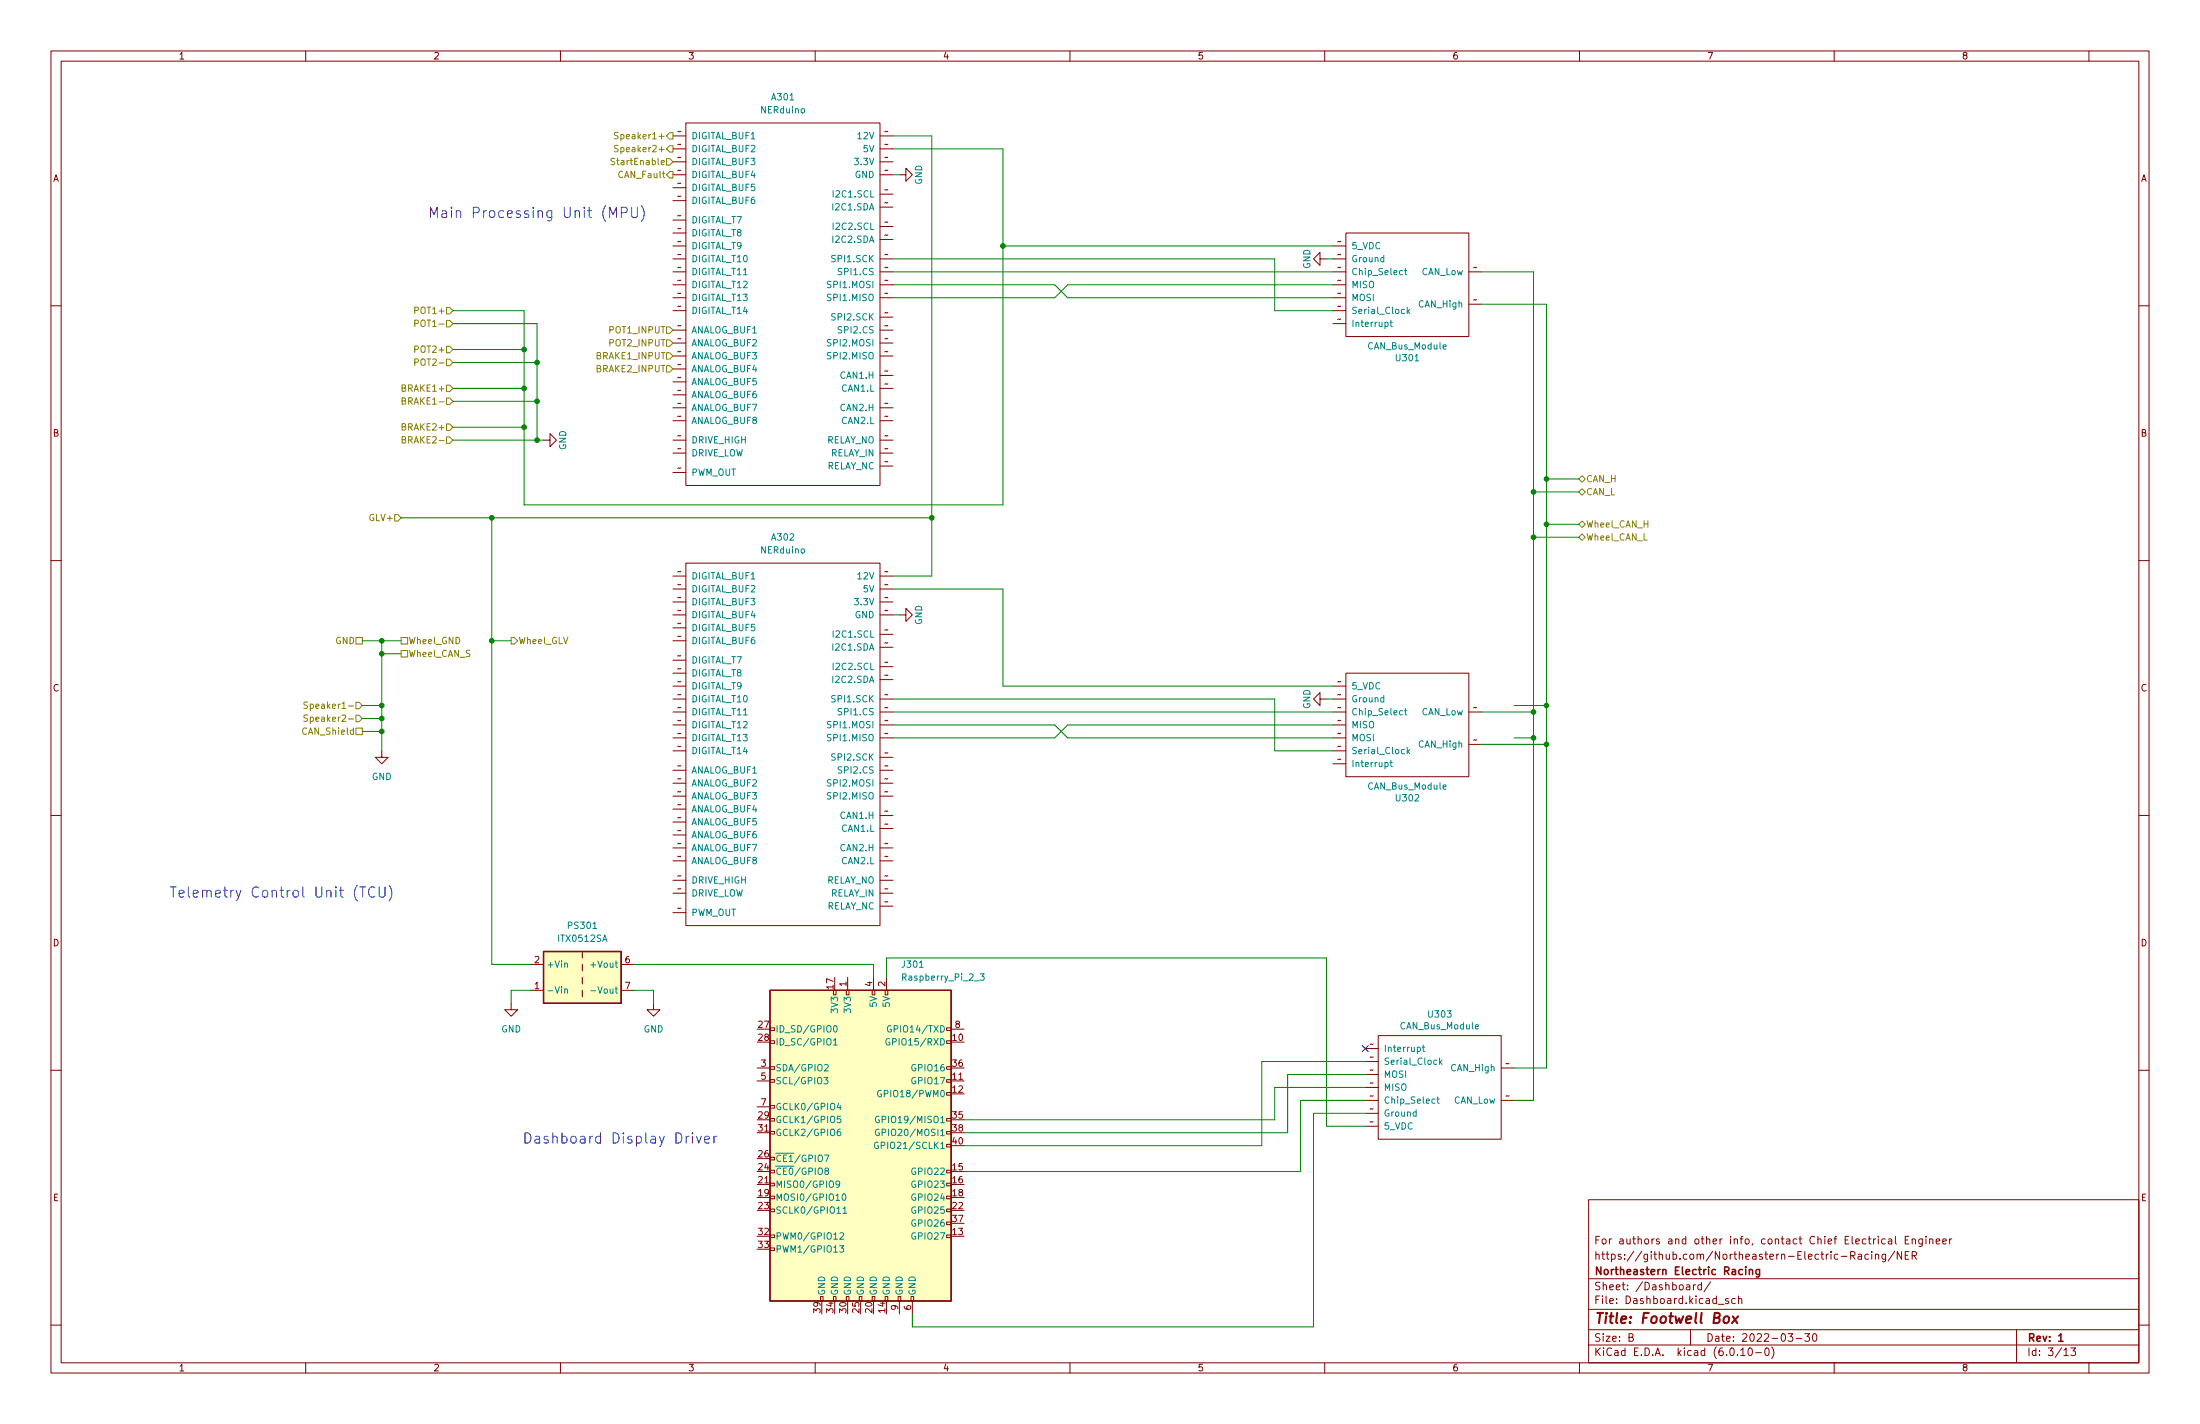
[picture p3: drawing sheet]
<svg xmlns="http://www.w3.org/2000/svg" width="432mm" height="279mm" viewBox="0 0 432 279" stroke-linecap="round" stroke-linejoin="round" font-family="sans-serif">
<g fill="none" stroke="#840000" stroke-width=".2">
<path d="M10 10h411.8v259.4h-411.8zM12 12h407.8v255.4h-407.8zM60 10v2M110 10v2M160 10v2M210 10v2M260 10v2M310 10v2M360 10v2M410 10v2M132.1 26.7h2.5M132.1 31.8h2.5"/>
<path d="M132.1 29.2h2.5M132.1 34.3h2.5M132.1 36.8h2.5M132.1 39.4h2.5M134.6 24.1h38.1v71.2h-38.1zM172.7 26.7h2.6M172.7 31.8h2.6M172.7 29.2h2.6M172.7 34.3h2.6M172.7 38.1h2.6M176.5 34.3h1.3v-1.3l1.3 1.3-1.3 1.3v-1.3M10 60h2"/>
<path d="M132.1 50.8h2.5M132.1 53.3h2.5M132.1 55.9h2.5M132.1 58.4h2.5M132.1 43.2h2.5M132.1 45.7h2.5M132.1 48.3h2.5M172.7 50.8h2.6M172.7 53.3h2.6M172.7 55.9h2.6M172.7 58.4h2.6M172.7 40.6h2.6"/>
<path d="M172.7 44.5h2.6M172.7 47h2.6M259.1 50.8v-1.3l-1.3 1.3 1.3 1.3v-1.3h1.2M261.6 50.8h2.6M261.6 53.3h2.6M261.6 55.9h2.6M261.6 58.4h2.6M261.6 48.3h2.6M264.2 45.7h24.1v20.3h-24.1zM288.3 53.3h2.5M288.3 59.7h2.5M419.8 60h2"/>
<path d="M132.1 64.8h2.5M132.1 67.3h2.5M132.1 69.9h2.5M132.1 72.4h2.5M132.1 74.9h2.5M132.1 77.5h2.5M132.1 61h2.5M172.7 64.8h2.6M172.7 67.3h2.6M172.7 69.9h2.6M172.7 73.7h2.6M172.7 76.2h2.6"/>
<path d="M172.7 62.2h2.6M261.6 61h2.6M261.6 63.5h2.6M106.7 86.4h1.2v-1.3l1.3 1.3-1.3 1.2v-1.2M132.1 80h2.5M132.1 82.6h2.5M132.1 86.4h2.5M132.1 88.9h2.5M132.1 92.7h2.5M172.7 80h2.6M172.7 82.6h2.6M172.7 86.4h2.6"/>
<path d="M172.7 88.9h2.6M172.7 91.4h2.6M10 110h2M132.1 113h2.5M132.1 118.1h2.5M132.1 115.6h2.5M134.6 110.5h38.1v71.1h-38.1zM172.7 113h2.6M172.7 118.1h2.6M172.7 115.6h2.6M419.8 110h2M132.1 134.6h2.5"/>
<path d="M132.1 139.7h2.5M132.1 137.2h2.5M132.1 120.7h2.5M132.1 123.2h2.5M132.1 125.7h2.5M132.1 129.5h2.5M132.1 132.1h2.5M172.7 139.7h2.6M172.7 137.2h2.6M172.7 120.7h2.6M172.7 124.5h2.6M172.7 127h2.6"/>
<path d="M172.7 130.8h2.6M172.7 133.4h2.6M176.5 120.7h1.3v-1.3l1.3 1.3-1.3 1.2v-1.2M259.1 137.2v-1.3l-1.3 1.3 1.3 1.2v-1.2h1.2M261.6 134.6h2.6M261.6 139.7h2.6M261.6 137.2h2.6M264.2 132.1h24.1v20.3h-24.1zM288.3 139.7h2.5M10 160h2M74.9 147.3v1.3h1.3l-1.3 1.3-1.2-1.3h1.2M132.1 142.2h2.5"/>
<path d="M132.1 144.8h2.5M132.1 147.3h2.5M132.1 151.1h2.5M132.1 153.7h2.5M132.1 156.2h2.5M132.1 158.8h2.5M172.7 142.2h2.6M172.7 144.8h2.6M172.7 151.1h2.6M172.7 153.7h2.6M172.7 156.2h2.6M172.7 148.6h2.6"/>
<path d="M261.6 149.9h2.6M261.6 142.2h2.6M261.6 144.8h2.6M261.6 147.3h2.6M288.3 146.1h2.5M419.8 160h2M132.1 161.3h2.5M132.1 163.8h2.5M132.1 166.4h2.5M132.1 168.9h2.5M132.1 172.7h2.5M132.1 175.3h2.5"/>
<path d="M132.1 179.1h2.5M172.7 160h2.6M172.7 166.4h2.6M172.7 168.9h2.6M172.7 162.6h2.6M172.7 172.7h2.6M172.7 175.3h2.6M172.7 177.8h2.6M100.3 196.9v1.2h-1.2l1.2 1.3 1.3-1.3h-1.3M104.1 194.3h2.6M104.1 189.2h2.6M114.3 186.7v1.3"/>
<path d="M114.3 189.2v1.3M114.3 191.8v1.2M114.3 194.3v1.3M121.9 194.3h2.6M121.9 189.2h2.6M128.3 196.9v1.2h1.2l-1.2 1.3-1.3-1.3h1.3M163.6 194.3h.5v.9h-.5zM166.1 194.3h.5v.9h-.5zM166.4 191.8v2.5M171.2 194.3h.5v.9h-.5zM171.4 191.8v2.5M173.7 194.3h.5v.9h-.5z"/>
<path d="M174 191.8v2.5M10 210h2M148.6 212.1h2.5M148.6 209.6h2.5M148.6 217.2h2.5M151.1 219.5h.9v.5h-.9zM151.1 216.9h.9v.5h-.9zM151.1 211.8h.9v.5h-.9zM151.1 209.3h.9v.5h-.9zM151.1 204.2h.9v.5h-.9zM151.1 201.7h.9v.5h-.9zM185.8 219.5h.9v.5h-.9z"/>
<path d="M185.8 214.4h.9v.5h-.9zM185.8 211.8h.9v.5h-.9zM185.8 209.3h.9v.5h-.9zM185.8 204.2h.9v.5h-.9zM185.8 201.7h.9v.5h-.9zM186.7 212.1h2.5M186.7 201.9h2.5M268 215.9h2.5M268 218.4h2.5M268 205.7h2.5M268 213.4h2.5M268 210.8h2.5"/>
<path d="M268 208.3h2.5M270.5 203.2h24.1v20.3h-24.1zM294.6 209.6h2.6M294.6 215.9h2.6M419.8 210h2M148.6 232.4h2.5M148.6 222.3h2.5M151.1 237.2h.9v.5h-.9zM151.1 234.7h.9v.5h-.9zM151.1 232.2h.9v.5h-.9zM151.1 229.6h.9v.5h-.9zM151.1 227.1h.9v.5h-.9z"/>
<path d="M151.1 222h.9v.5h-.9zM185.8 239.8h.9v.5h-.9zM185.8 237.2h.9v.5h-.9zM185.8 234.7h.9v.5h-.9zM185.8 232.2h.9v.5h-.9zM185.8 229.6h.9v.5h-.9zM185.8 224.5h.9v.5h-.9zM185.8 222h.9v.5h-.9zM268 221h2.5M311.8 235.4h108v32h-108zM10 260h2M151.1 244.9h.9v.5h-.9z"/>
<path d="M151.1 242.3h.9v.5h-.9zM161 254.4h.5v.9h-.5zM163.6 254.4h.5v.9h-.5zM166.1 254.4h.5v.9h-.5zM168.7 254.4h.5v.9h-.5zM171.2 254.4h.5v.9h-.5zM173.7 254.4h.5v.9h-.5zM176.3 254.4h.5v.9h-.5zM176.5 255.3v2.5M178.8 254.4h.5v.9h-.5zM179.1 255.3v2.5M185.8 242.3h.9v.5h-.9z"/>
<path d="M311.8 256.9h108M311.8 250.9h108M331 252.2h.6l.1 .9M331.7 252.4l-.5 .1a.29 .29 0 0 0-.3 .3 .29 .29 0 0 0 .3 .3l.5-.1M332.4 252.1v1M332.8 252.1l-.3 .1-.1 .2M333.9 252.2l-.4-.1-.3 .3 .2 .6h.5M333.9 251.6v1.5M335.7 251.5l-1.3 1.9M337.2 255.9h1.2M339.2 254.9l-.3-.1-.2 .2v.2l.5 .2v.3h-.5M340.6 254.9l-.4-.1-.3 .3 .1 .6h.6"/>
<path d="M341.2 254.9l.2-.1 .4 .1 .1 .9M341.2 254.3v1.5M361.4 246.5h1.1M363.2 246.4l.7-.1 .2-.2-.1-.4-.2-.1h-.6v1.5M363.6 246.4l.5 .7M364.7 246.1h.6l.1 1M365.4 246.4l-.5 .1-.2 .2 .2 .4 .5-.1M366.7 246.1h-.4l-.3 .3 .2 .6h.5M367.4 245.6v.1M367.4 246.1v1M368.1 246.2l.2-.1h.4v1M368.1 246.1v1"/>
<path d="M370 243.1h-.4l-.3 .3 .1 .6h.6M370.1 246.1v1.2l-.3 .3-.4-.1M370.1 246.1h-.4l-.3 .3 .1 .6h.6M370.7 243.1h.5l.1 1M371.3 243.4l-.5 .1-.2 .2 .2 .4 .5-.1M371.9 245.5l-1.3 1.9M372 242.6v1.3l.2 .2M373.2 245.6v1.5l-.8-1.5v1.5M373.9 246.3h.5M373.9 243.3h.5M374.7 245.6h-.8v1.5h.8M374.7 242.6h-.8v1.5h.8"/>
<path d="M375.3 246.4l.7-.1 .2-.2-.1-.4-.2-.1h-.6v1.5M375.3 243.2l.2-.1h.4v1M375.3 243.1v1M375.7 246.4l.5 .7M377.3 243.1v1.2l-.3 .3-.3-.1M377.3 243.1h-.4l-.3 .3 .1 .6h.6M378 242.6v.1M378 243.1v1M378.7 243.2l.2-.1h.4l.1 1M378.7 243.1v1M380 243.6l.7-.2v-.3h-.5l-.2 .2 .1 .7h.6M381.3 243.6l.7-.2-.1-.3h-.4l-.2 .2 .1 .7h.5"/>
<path d="M382.7 243.1v1M383.1 243.1h-.3l-.1 .3M419.8 260h2M60 267.4v2M110 267.4v2M160 267.4v2M210 267.4v2M260 267.4v2M310 267.4v2M311.8 263.9h108M311.8 260.9h108M319.7 262.4l.7-.1 .1-.2-.1-.4h-.7v1.5h.6l.3-.3a.39 .39 0 0 0-.4-.5"/>
<path d="M331.8 260.9v3M341.7 264.9l.4-.4v1.5M341.7 266h.8M343.3 264.5h.1a.8 .8 0 0 1 .6 .7 .8 .8 0 0 1-.6 .8 1 1 0 0 1-.1-1.5zM344.6 265.4h1.1M346.6 264.5h.1a.8 .8 0 0 1 .6 .7 .8 .8 0 0 1-.6 .8 1 1 0 0 1-.1-1.5zM347.7 264.3a1.72 1.72 0 0 1 0 2.2M350.9 261.7h1l-.5 .5 .4 .2v.6l-.2 .2-.7-.2M352.5 262.6h1.2M354.2 261.7h1l-.5 .5 .4 .2v.6l-.2 .2-.7-.2M355.9 261.7h.2a.8 .8 0 0 1 .5 .7 .8 .8 0 0 1-.5 .8 .99 .99 0 0 1-.2-1.5zM360 267.4v2"/>
<path d="M395.8 260.9v6.5M405.1 264.9l.4-.4v1.5M405.1 266h.8M406.4 264.5h1l-.5 .5 .4 .2v.6l-.2 .2-.7-.2M410 267.4v2"/>
</g>
<path d="M342.6 248.6v.1M342.6 249.1v1M343.4 249.2l.2-.1 .3 .1 .1 .9M343.4 249.1v1M345.4 249.1v1.2l-.3 .3-.4-.1M345.4 249.2l-.5-.1-.3 .3 .2 .6h.6M404.1 262.1l.4-.4v1.5M404.1 263.2h.8" fill="none" stroke="#840000" stroke-width=".3"/>
<path d="M338.5 258.5a.52 .52 0 0 1 .5-.2 .52 .52 0 0 1 .4 .4l-.1 .5a.55 .55 0 0 1-.5 .4 .55 .55 0 0 1-.5-.4zM340.1 258.3l.9 1.3M341.1 258.3l-1.2 1.3" fill="none" stroke="#840000" stroke-width=".4"/>
<g fill="#ffffc2" stroke="#ffffc2" stroke-width=".2">
<path d="M151.1 194.3h35.6v61h-35.6z"/>
<path d="M106.7 186.7h15.2v10.2h-15.2z"/>
</g>
<path d="M106.7 186.7h15.2v10.2h-15.2zM151.1 194.3h35.6v61h-35.6z" fill="none" stroke="#840000" stroke-width=".25"/>
<g fill="none" stroke="#008484" stroke-width=".2">
<path d="M271.6 50.6l-.4-.1-.2 .3 .1 .5h.5M271.6 50.1v1.3M275.7 53.1h.4M275.8 52.6v1.1l.3 .2M271.8 63.3l.4-.1 .2 .3-.1 .5h-.5M272.8 63.2h.5M273 62.8v1.1l.3 .2M276.2 60.3v1.2M276.3 61.1l.4 .4M276.7 60.7l-.5 .5M283.2 68.1l.6-.2v-.2l-.4-.1-.2 .2 .1 .6h.5M271.6 136.9h-.4l-.2 .2 .1 .6h.5"/>
<path d="M271.6 136.5v1.2M275.7 139.4h.4M275.8 139v1.1l.3 .2M271.8 149.6h.4l.2 .2-.1 .6h-.5M272.8 149.6h.5M273 149.2v1.1l.3 .1M276.2 146.6v1.3M276.3 147.4l.4 .5M276.7 147l-.5 .5M283.2 154.4l.6-.1v-.2l-.4-.1-.2 .2 .1 .6h.5M110.8 194.2l.5-.1 .1 .8M110.8 189.1l.5-.1 .1 .8"/>
<path d="M116 194.4h.9M192.4 191.1h.8l-.5 .5 .4 .1v.5l-.2 .1-.5-.1M161.7 211.4h.8l-.4 .5 .3 .1v.5l-.1 .2-.6-.2M161.8 209l.5-.1 .3 .3-.8 .9h.8M163.6 204.1l.4-.3v1.2M163.6 205h.7M163.7 201.4l.2-.2a.68 .68 0 0 1 .4 .7 .68 .68 0 0 1-.4 .6l-.3-.5zM164.6 216.4l-.3 .9h.8M164.9 216.9v.8M165 219h-.6l-.1 .6 .2-.1 .4 .1 .1 .1v.5l-.2 .1-.5-.1M172.5 219.1a.59 .59 0 0 0-.7 .5 .59 .59 0 0 0 .7 .6l.1-.5h-.2M173 214a.59 .59 0 0 0-.8 .6 .59 .59 0 0 0 .8 .5v-.4h-.2"/>
<path d="M174.6 203.8a.59 .59 0 0 0-.7 .6 .59 .59 0 0 0 .7 .6l.1-.5h-.3M174.9 201.3a.59 .59 0 0 0-.7 .6 .59 .59 0 0 0 .7 .5l.1-.4h-.3M278 218.2h-.4l-.3 .2 .2 .6h.5M278 217.7v1.3M278.2 205.5h.4l.2 .2-.1 .6h-.5M279.2 205.5h.4M279.3 205v1.1l.3 .2M282 215.6h.5M282.2 215.2v1.1l.3 .2M282.5 207.6v1.3M282.7 208.4l.3 .5M283 208l-.5 .5"/>
<path d="M289.6 201.5l.6-.1-.1-.3-.3-.1-.2 .2 .1 .6h.4M164.3 238.1h.7M164.8 232.3l-.2 .2-.4-.1-.1-.1v-.5l.5-.1 .2 .3-.1 .7-.1 .2-.4 .1M164.9 221.6h-.3l-.2 .3-.1 .7 .3 .2 .4-.1v-.4l-.1-.2-.3-.1-.3 .3M165.4 234.4l.2-.1a.68 .68 0 0 1 .4 .6 .68 .68 0 0 1-.4 .6l-.3-.5zM165.5 237.2l.3-.4v1.3M165.5 238.1h.7M172.4 224.2a.59 .59 0 0 0-.8 .5 .59 .59 0 0 0 .8 .6v-.5h-.2M172.5 221.6a.59 .59 0 0 0-.7 .6 .59 .59 0 0 0 .7 .6l.1-.5h-.2M164.8 244.4h.8l-.4 .5 .3 .1v.6l-.2 .1-.5-.1M164.9 242l.4-.1 .3 .3-.8 .9h.8"/>
</g>
<g fill="none" stroke="#848400" stroke-width=".2">
<path d="M120.7 31.1h-.5l-.2 .1v.3l.5 .3 .2 .3-.3 .2h-.5M121.3 28.6l-.5-.1-.1 .1v.4l.5 .2 .1 .3-.2 .3-.5-.1M121.3 26h-.5l-.1 .1v.4l.5 .2 .1 .3-.2 .2h-.5M130.8 31.1h.6l.7 .7-.7 .6h-.6zM131.4 33.7h.7v1.2h-.7l-.6-.6zM131.4 28.6h.7v1.2h-.7l-.6-.6zM131.4 26h.7v1.3h-.7l-.6-.6zM78.9 78.6h.6v-.4l-.6-.2v1.3h.5l.3-.4-.4-.3M81.4 60.9h.6l.1-.5-.7-.1v1.2M81.4 63.5l.6-.1 .1-.5-.7-.1v1.3M81.4 71.1l.6-.1 .1-.5-.7-.1v1.3M81.4 68.5h.6l.1-.5-.7-.1v1.3"/>
<path d="M87.6 60.3h.7l.6 .7-.6 .6h-.7zM87.6 75.6h.7l.6 .6-.6 .6h-.7zM87.6 78.1h.7l.6 .6-.6 .7h-.7zM87.6 62.9h.7l.6 .6-.6 .6h-.7zM87.6 70.5h.7l.6 .6-.6 .7h-.7zM87.6 67.9h.7l.6 .7-.6 .6h-.7zM130.8 69.2h.6l.7 .7-.7 .6h-.6zM130.8 64.1h.6l.7 .7-.7 .6h-.6zM130.8 66.7h.6l.7 .6-.7 .6h-.6zM130.8 71.8h.6l.7 .6-.7 .6h-.6zM78.9 86.3l.6-.1v-.4l-.6-.1v1.2h.5l.3-.4-.4-.2M87.6 83.2h.7l.6 .6-.6 .7h-.7z"/>
<path d="M87.6 85.7h.7l.6 .7-.6 .6h-.7zM309.9 96.5l.6-.6 .6 .6-.6 .7zM309.9 94l.6-.7 .6 .7-.6 .6zM77.5 101h.6l.6 .6-.6 .6h-.6zM309.9 102.9l.6-.7 .6 .7-.6 .6zM309.9 105.4l.6-.6 .6 .6-.6 .6zM60.4 137.8l-.5-.1-.2 .2v.3l.5 .3 .2 .3-.3 .2-.5-.1M69.8 125.1h1.3v1.3h-1.3zM69.8 137.8h.7l.6 .6-.6 .7h-.7zM78.7 127.6h1.3v1.3h-1.3zM78.7 125.1h1.3v1.3h-1.3zM100.3 125.1h.7l.6 .6-.6 .7h-.7z"/>
<path d="M60.4 140.3h-.5l-.2 .1v.4l.5 .2 .2 .3-.3 .2h-.5M69.8 140.3h.7l.6 .7-.6 .6h-.7zM69.8 142.9h1.3v1.2h-1.3z"/>
</g>
<g fill="none" stroke="#0000c2" stroke-width=".2">
<path d="M84.5 42.7v-2l.7 1.4 .6-1.4v2M86.8 41.4h.8l.1 1.3M87.7 41.8l-.7 .1a.39 .39 0 0 0-.3 .4 .39 .39 0 0 0 .3 .4l.7-.1M88.6 40.7v.2M88.6 41.3v1.4M125.9 40.4a2.3 2.3 0 0 1 0 3M33.4 174h1.2M34 174v2M35.2 175.4l.9-.2-.1-.4-.6-.1-.2 .3 .1 .9h.7M37 174v1.7l.3 .3M37.9 175.4l1-.2-.1-.4-.6-.1-.3 .3 .1 .9h.8M76.3 173.7a2.3 2.3 0 0 1 0 3.1"/>
<path d="M103.1 222.3a1.01 1.01 0 0 1 1.1 1 1.01 1.01 0 0 1-1.1 1zM105.1 223h.7l.1 1.3M105.9 223.4l-.6 .1a.39 .39 0 0 0-.3 .4 .39 .39 0 0 0 .3 .4l.6-.1M140.1 222.9v1.4M140.7 222.9l-.4 .1-.2 .3"/>
</g>
<g fill="none" stroke="#008400" stroke-width=".2">
<path d="M175.3 26.7h7.6v86.3h-7.6M175.3 29.2h21.5v69.9h-93.9v-38.1h-14M175.3 34.3h1.2M175.3 55.9h31.7l2.5 2.5h52.1M175.3 53.3h86.3M175.3 50.8h74.9v10.2h11.4M196.8 48.3h64.8M260.3 50.8h1.3M261.6 55.9h-52.1l-2.5 2.5h-31.7M290.8 53.3h10.2v162.6h-3.8M290.8 59.7h12.7v149.9h-6.3M88.9 71.1h16.5"/>
<path d="M88.9 63.5h16.5v22.9M88.9 68.6h14M88.9 78.7h16.5M88.9 76.2h14M88.9 83.8h14M88.9 86.4h17.8M301 96.5h8.9M303.5 94h6.4M78.7 101.6h104.2M96.5 101.6v87.6h7.6M175.3 115.6h21.5v19h64.8M301 105.4h8.9"/>
<path d="M303.5 102.9h6.4M71.1 125.7h7.6M71.1 138.4h3.8M74.9 125.7v21.6M74.9 128.3h3.8M96.5 125.7h3.8M175.3 137.2h74.9v10.1h11.4M175.3 139.7h86.3M175.3 120.7h1.2M260.3 137.2h1.3M290.8 139.7h10.2M297.2 138.4h6.3"/>
<path d="M71.1 143.5h3.8M71.1 141h3.8M175.3 142.2h31.7l2.5 2.6h52.1M261.6 142.2h-52.1l-2.5 2.6h-31.7M290.8 146.1h12.7M297.2 144.8h3.8M104.1 194.3h-3.8v2.6M124.5 194.3h3.8v2.6M124.5 189.2h46.9v2.6M174 191.8v-3.8h86.3v33h7.7M268 218.4h-10.2v42h-78.7v-2.6M268 208.3h-20.4v16.5h-58.4"/>
<path d="M268 213.4h-17.8v6.3h-61M268 210.8h-15.3v11.5h-63.5M268 215.9h-12.7v14h-66.1"/>
</g>
<path d="M267.4 205.1l1.2 1.2M268.6 205.1l-1.2 1.2" fill="none" stroke="#000084" stroke-width=".2"/>
<g fill="#008400" stroke="#008400" stroke-width=".2">
<circle cx="105.4" cy="78.7" r=".46"/>
<circle cx="102.9" cy="76.2" r=".46"/>
<circle cx="182.9" cy="101.6" r=".46"/>
<circle cx="196.8" cy="48.3" r=".46"/>
<circle cx="105.4" cy="71.1" r=".46"/>
<circle cx="102.9" cy="68.6" r=".46"/>
<circle cx="74.9" cy="143.5" r=".46"/>
<circle cx="74.9" cy="138.4" r=".46"/>
<circle cx="74.9" cy="141" r=".46"/>
<circle cx="301" cy="105.4" r=".46"/>
<circle cx="303.5" cy="102.9" r=".46"/>
<circle cx="303.5" cy="94" r=".46"/>
<circle cx="301" cy="144.8" r=".46"/>
<circle cx="301" cy="139.7" r=".46"/>
<circle cx="303.5" cy="138.4" r=".46"/>
<circle cx="301" cy="96.5" r=".46"/>
<circle cx="303.5" cy="146.1" r=".46"/>
<circle cx="96.5" cy="125.7" r=".46"/>
<circle cx="96.5" cy="101.6" r=".46"/>
<circle cx="74.9" cy="125.7" r=".46"/>
<circle cx="74.9" cy="128.3" r=".46"/>
<circle cx="105.4" cy="86.4" r=".46"/>
<circle cx="102.9" cy="83.8" r=".46"/>
</g>
<g font-size="2.8" fill="#0000c2">
<text x="89.7" y="42.8">Main Processing Unit (MPU)</text>
<text x="39" y="176.1">Telemetry Control Unit (TCU)</text>
<text x="106.8" y="224.4">Dashboard Display Driver</text>
</g>
<text font-size="2.8" fill="#840000" x="312.8" y="259.7">Title: Footwell Box</text>
<g font-size="2.1" fill="#840000">
<text x="312.8" y="244.1">For authors and other info, contact Chief Electrical Engineer</text>
<text x="312.8" y="250.2">Northeastern Electric Racing</text>
<text x="312.8" y="247.1">https://github.com/Northeastern-Electric-Racing/NER</text>
<text x="312.8" y="255.9">File: Dashboard.kicad_sch</text>
<text x="312.8" y="253.2">Sheet: /Dashboard/</text>
<text x="312.8" y="263.2">Size: B</text>
<text x="334.8" y="263.2">Date: 2022-03-30</text>
<text x="397.8" y="263.2">Rev: 1</text>
<text x="312.8" y="266">KiCad E.D.A. kicad (6.0.10-0)</text>
<text x="397.8" y="266">Id: 3/13</text>
</g>
<g font-size="1.8" fill="#840000">
<text x="35" y="11.7">1</text>
<text x="85" y="11.7">2</text>
<text x="135" y="11.7">3</text>
<text x="185" y="11.7">4</text>
<text x="235" y="11.7">5</text>
<text x="285" y="11.7">6</text>
<text x="335" y="11.7">7</text>
<text x="385" y="11.7">8</text>
<text x="133.3" y="26.4">~</text>
<text x="133.3" y="29">~</text>
<text x="174" y="26.4">~</text>
<text x="174" y="29">~</text>
<text x="10.3" y="35.6">A</text>
<text x="133.3" y="31.5">~</text>
<text x="133.3" y="34">~</text>
<text x="174" y="31.5">~</text>
<text x="174" y="34">~</text>
<text x="420.1" y="35.6">A</text>
<text x="133.3" y="36.6">~</text>
<text x="133.3" y="39.1">~</text>
<text x="174" y="37.8">~</text>
<text x="174" y="40.4">~</text>
<text x="133.3" y="42.9">~</text>
<text x="133.3" y="45.5">~</text>
<text x="174" y="44.2">~</text>
<text x="174" y="46.7">~</text>
<text x="133.3" y="50.5">~</text>
<text x="133.3" y="53.1">~</text>
<text x="133.3" y="48">~</text>
<text x="174" y="53.1">~</text>
<text x="174" y="50.5">~</text>
<text x="262.9" y="48">~</text>
<text x="262.9" y="53.1">~</text>
<text x="262.9" y="50.5">~</text>
<text x="289.6" y="53.1">~</text>
<text x="133.3" y="55.6">~</text>
<text x="133.3" y="58.2">~</text>
<text x="174" y="58.2">~</text>
<text x="174" y="55.6">~</text>
<text x="262.9" y="55.6">~</text>
<text x="262.9" y="58.2">~</text>
<text x="289.6" y="59.4">~</text>
<text x="133.3" y="64.5">~</text>
<text x="133.3" y="60.7">~</text>
<text x="174" y="64.5">~</text>
<text x="174" y="62">~</text>
<text x="262.9" y="63.2">~</text>
<text x="262.9" y="60.7">~</text>
<text x="133.3" y="67.1">~</text>
<text x="133.3" y="69.6">~</text>
<text x="174" y="69.6">~</text>
<text x="174" y="67.1">~</text>
<text x="133.3" y="72.1">~</text>
<text x="133.3" y="74.7">~</text>
<text x="133.3" y="77.2">~</text>
<text x="174" y="73.4">~</text>
<text x="174" y="75.9">~</text>
<text x="133.3" y="79.8">~</text>
<text x="133.3" y="82.3">~</text>
<text x="174" y="79.8">~</text>
<text x="174" y="82.3">~</text>
<text x="10.3" y="85.7">B</text>
<text x="133.3" y="86.1">~</text>
<text x="133.3" y="88.6">~</text>
<text x="174" y="88.6">~</text>
<text x="174" y="86.1">~</text>
<text x="420.1" y="85.7">B</text>
<text x="133.3" y="92.5">~</text>
<text x="174" y="91.2">~</text>
<text x="133.3" y="112.8">~</text>
<text x="174" y="112.8">~</text>
<text x="133.3" y="115.3">~</text>
<text x="133.3" y="117.9">~</text>
<text x="174" y="117.9">~</text>
<text x="174" y="115.3">~</text>
<text x="133.3" y="120.4">~</text>
<text x="133.3" y="122.9">~</text>
<text x="133.3" y="125.5">~</text>
<text x="174" y="120.4">~</text>
<text x="174" y="124.2">~</text>
<text x="133.3" y="129.3">~</text>
<text x="133.3" y="131.8">~</text>
<text x="174" y="126.7">~</text>
<text x="174" y="130.6">~</text>
<text x="10.3" y="135.6">C</text>
<text x="133.3" y="136.9">~</text>
<text x="133.3" y="134.4">~</text>
<text x="174" y="133.1">~</text>
<text x="174" y="136.9">~</text>
<text x="262.9" y="134.4">~</text>
<text x="262.9" y="136.9">~</text>
<text x="420.1" y="135.6">C</text>
<text x="133.3" y="139.4">~</text>
<text x="133.3" y="142">~</text>
<text x="174" y="139.4">~</text>
<text x="174" y="142">~</text>
<text x="262.9" y="139.4">~</text>
<text x="262.9" y="142">~</text>
<text x="289.6" y="139.4">~</text>
<text x="133.3" y="144.5">~</text>
<text x="133.3" y="147.1">~</text>
<text x="174" y="144.5">~</text>
<text x="174" y="148.3">~</text>
<text x="262.9" y="149.6">~</text>
<text x="262.9" y="144.5">~</text>
<text x="262.9" y="147.1">~</text>
<text x="289.6" y="145.8">~</text>
<text x="133.3" y="150.9">~</text>
<text x="133.3" y="153.4">~</text>
<text x="133.3" y="156">~</text>
<text x="174" y="150.9">~</text>
<text x="174" y="156">~</text>
<text x="174" y="153.4">~</text>
<text x="133.3" y="158.5">~</text>
<text x="133.3" y="161">~</text>
<text x="174" y="159.8">~</text>
<text x="133.3" y="163.6">~</text>
<text x="133.3" y="166.1">~</text>
<text x="174" y="162.3">~</text>
<text x="174" y="166.1">~</text>
<text x="133.3" y="168.7">~</text>
<text x="133.3" y="172.5">~</text>
<text x="174" y="168.7">~</text>
<text x="174" y="172.5">~</text>
<text x="133.3" y="175">~</text>
<text x="133.3" y="178.8">~</text>
<text x="174" y="175">~</text>
<text x="174" y="177.5">~</text>
<text x="10.3" y="185.7">D</text>
<text x="420.1" y="185.7">D</text>
<text x="104.9" y="189">2</text>
<text x="122.7" y="189">6</text>
<text x="104.9" y="194.1">1</text>
<text x="122.7" y="194.1">7</text>
<text x="163.6" y="194" transform="rotate(-90 163.6 194)">17</text>
<text x="166.1" y="193.5" transform="rotate(-90 166.1 193.5)">1</text>
<text x="171.2" y="193.5" transform="rotate(-90 171.2 193.5)">4</text>
<text x="173.7" y="193.5" transform="rotate(-90 173.7 193.5)">2</text>
<text x="148.9" y="201.7">27</text>
<text x="187.5" y="201.7">8</text>
<text x="148.9" y="204.2">28</text>
<text x="149.4" y="209.3">3</text>
<text x="187" y="204.2">10</text>
<text x="187" y="209.3">36</text>
<text x="269.2" y="205.5">~</text>
<text x="269.2" y="208">~</text>
<text x="295.9" y="209.3">~</text>
<text x="149.4" y="211.8">5</text>
<text x="187" y="211.8">11</text>
<text x="187" y="214.4">12</text>
<text x="269.2" y="215.6">~</text>
<text x="269.2" y="213.1">~</text>
<text x="269.2" y="210.6">~</text>
<text x="295.9" y="215.6">~</text>
<text x="148.9" y="219.5">29</text>
<text x="148.9" y="222">31</text>
<text x="149.4" y="216.9">7</text>
<text x="187" y="219.5">35</text>
<text x="187" y="222">38</text>
<text x="269.2" y="220.7">~</text>
<text x="269.2" y="218.2">~</text>
<text x="148.9" y="227.1">26</text>
<text x="187" y="224.5">40</text>
<text x="148.9" y="232.2">21</text>
<text x="148.9" y="229.6">24</text>
<text x="187" y="229.6">15</text>
<text x="187" y="232.2">16</text>
<text x="10.4" y="235.7">E</text>
<text x="148.9" y="234.7">19</text>
<text x="148.9" y="237.2">23</text>
<text x="187" y="234.7">18</text>
<text x="187" y="237.2">22</text>
<text x="187" y="239.8">37</text>
<text x="420.2" y="235.7">E</text>
<text x="148.9" y="242.3">32</text>
<text x="148.9" y="244.9">33</text>
<text x="187" y="242.3">13</text>
<text x="161" y="257.5" transform="rotate(-90 161 257.5)">39</text>
<text x="163.6" y="257.5" transform="rotate(-90 163.6 257.5)">34</text>
<text x="166.1" y="257.5" transform="rotate(-90 166.1 257.5)">30</text>
<text x="168.7" y="257.5" transform="rotate(-90 168.7 257.5)">25</text>
<text x="171.2" y="257.5" transform="rotate(-90 171.2 257.5)">20</text>
<text x="173.7" y="257.5" transform="rotate(-90 173.7 257.5)">14</text>
<text x="176.3" y="257" transform="rotate(-90 176.3 257)">9</text>
<text x="178.8" y="257" transform="rotate(-90 178.8 257)">6</text>
<text x="35" y="269.1">1</text>
<text x="85" y="269.1">2</text>
<text x="135" y="269.1">3</text>
<text x="185" y="269.1">4</text>
<text x="235" y="269.1">5</text>
<text x="285" y="269.1">6</text>
<text x="335" y="269.1">7</text>
<text x="385" y="269.1">8</text>
</g>
<g font-size="1.8" fill="#008484">
<text x="149.4" y="22.2">NERduino</text>
<text x="151.6" y="19.7">A301</text>
<text x="135.6" y="27.3">DIGITAL_BUF1</text>
<text x="135.6" y="29.8">DIGITAL_BUF2</text>
<text x="168.6" y="27.3">12V</text>
<text x="169.5" y="29.8">5V</text>
<text x="135.6" y="32.4">DIGITAL_BUF3</text>
<text x="135.6" y="34.9">DIGITAL_BUF4</text>
<text x="167.8" y="34.9">GND</text>
<text x="168.1" y="32.4">3.3V</text>
<text x="135.6" y="37.5">DIGITAL_BUF5</text>
<text x="135.6" y="40">DIGITAL_BUF6</text>
<text x="163.7" y="41.3">I2C1.SDA</text>
<text x="163.9" y="38.7">I2C1.SCL</text>
<text x="181" y="36.3" transform="rotate(-90 181 36.3)">GND</text>
<text x="135.6" y="43.8">DIGITAL_T7</text>
<text x="135.6" y="46.4">DIGITAL_T8</text>
<text x="163.7" y="47.6">I2C2.SDA</text>
<text x="163.9" y="45.1">I2C2.SCL</text>
<text x="135.6" y="51.4">DIGITAL_T10</text>
<text x="135.6" y="54">DIGITAL_T11</text>
<text x="135.6" y="48.9">DIGITAL_T9</text>
<text x="163.6" y="51.4">SPI1.SCK</text>
<text x="164.9" y="54">SPI1.CS</text>
<text x="257.2" y="52.8" transform="rotate(-90 257.2 52.8)">GND</text>
<text x="265.2" y="48.9">5_VDC</text>
<text x="265.2" y="54">Chip_Select</text>
<text x="265.2" y="51.4">Ground</text>
<text x="278.9" y="54">CAN_Low</text>
<text x="135.6" y="56.5">DIGITAL_T12</text>
<text x="135.6" y="59.1">DIGITAL_T13</text>
<text x="162.9" y="59.1">SPI1.MISO</text>
<text x="162.9" y="56.5">SPI1.MOSI</text>
<text x="265.2" y="56.5">MISO</text>
<text x="265.2" y="59.1">MOSI</text>
<text x="135.6" y="65.4">ANALOG_BUF1</text>
<text x="135.6" y="61.6">DIGITAL_T14</text>
<text x="163.6" y="62.9">SPI2.SCK</text>
<text x="164.9" y="65.4">SPI2.CS</text>
<text x="265.2" y="64.1">Interrupt</text>
<text x="265.2" y="61.6">Serial_Clock</text>
<text x="278.5" y="60.3">CAN_High</text>
<text x="135.6" y="67.9">ANALOG_BUF2</text>
<text x="135.6" y="70.5">ANALOG_BUF3</text>
<text x="162.9" y="70.5">SPI2.MISO</text>
<text x="162.9" y="67.9">SPI2.MOSI</text>
<text x="268.6" y="68.6">CAN_Bus_Module</text>
<text x="274.1" y="70.9">U301</text>
<text x="135.6" y="73">ANALOG_BUF4</text>
<text x="135.6" y="75.6">ANALOG_BUF5</text>
<text x="165.1" y="74.3">CAN1.H</text>
<text x="165.3" y="76.8">CAN1.L</text>
<text x="135.6" y="78.1">ANALOG_BUF6</text>
<text x="135.6" y="80.6">ANALOG_BUF7</text>
<text x="135.6" y="83.2">ANALOG_BUF8</text>
<text x="165.1" y="80.6">CAN2.H</text>
<text x="165.3" y="83.2">CAN2.L</text>
<text x="111.1" y="88.3" transform="rotate(-90 111.1 88.3)">GND</text>
<text x="135.6" y="87">DRIVE_HIGH</text>
<text x="135.6" y="89.5">DRIVE_LOW</text>
<text x="162.1" y="87">RELAY_NO</text>
<text x="163" y="89.5">RELAY_IN</text>
<text x="135.6" y="93.3">PWM_OUT</text>
<text x="162.2" y="92.1">RELAY_NC</text>
<text x="151.6" y="106">A302</text>
<text x="135.6" y="113.7">DIGITAL_BUF1</text>
<text x="149.4" y="108.6">NERduino</text>
<text x="168.6" y="113.7">12V</text>
<text x="135.6" y="116.2">DIGITAL_BUF2</text>
<text x="135.6" y="118.7">DIGITAL_BUF3</text>
<text x="168.1" y="118.7">3.3V</text>
<text x="169.5" y="116.2">5V</text>
<text x="135.6" y="121.3">DIGITAL_BUF4</text>
<text x="135.6" y="123.8">DIGITAL_BUF5</text>
<text x="163.9" y="125.1">I2C1.SCL</text>
<text x="167.8" y="121.3">GND</text>
<text x="181" y="122.6" transform="rotate(-90 181 122.6)">GND</text>
<text x="135.6" y="126.4">DIGITAL_BUF6</text>
<text x="135.6" y="130.2">DIGITAL_T7</text>
<text x="163.7" y="127.6">I2C1.SDA</text>
<text x="163.9" y="131.4">I2C2.SCL</text>
<text x="135.6" y="137.8">DIGITAL_T10</text>
<text x="135.6" y="132.7">DIGITAL_T8</text>
<text x="135.6" y="135.3">DIGITAL_T9</text>
<text x="163.6" y="137.8">SPI1.SCK</text>
<text x="163.7" y="134">I2C2.SDA</text>
<text x="265.2" y="135.3">5_VDC</text>
<text x="265.2" y="137.8">Ground</text>
<text x="135.6" y="140.3">DIGITAL_T11</text>
<text x="135.6" y="142.9">DIGITAL_T12</text>
<text x="162.9" y="142.9">SPI1.MOSI</text>
<text x="164.9" y="140.3">SPI1.CS</text>
<text x="257.2" y="139.1" transform="rotate(-90 257.2 139.1)">GND</text>
<text x="265.2" y="140.3">Chip_Select</text>
<text x="265.2" y="142.9">MISO</text>
<text x="278.9" y="140.3">CAN_Low</text>
<text x="135.6" y="145.4">DIGITAL_T13</text>
<text x="135.6" y="148">DIGITAL_T14</text>
<text x="162.9" y="145.4">SPI1.MISO</text>
<text x="163.6" y="149.2">SPI2.SCK</text>
<text x="265.2" y="145.4">MOSI</text>
<text x="265.2" y="148">Serial_Clock</text>
<text x="278.5" y="146.7">CAN_High</text>
<text x="73" y="153">GND</text>
<text x="135.6" y="151.8">ANALOG_BUF1</text>
<text x="135.6" y="154.3">ANALOG_BUF2</text>
<text x="162.9" y="154.3">SPI2.MOSI</text>
<text x="164.9" y="151.8">SPI2.CS</text>
<text x="265.2" y="150.5">Interrupt</text>
<text x="268.6" y="154.9">CAN_Bus_Module</text>
<text x="135.6" y="156.8">ANALOG_BUF3</text>
<text x="135.6" y="159.4">ANALOG_BUF4</text>
<text x="135.6" y="161.9">ANALOG_BUF5</text>
<text x="162.9" y="156.8">SPI2.MISO</text>
<text x="165.1" y="160.7">CAN1.H</text>
<text x="274.1" y="157.2">U302</text>
<text x="135.6" y="164.5">ANALOG_BUF6</text>
<text x="135.6" y="167">ANALOG_BUF7</text>
<text x="165.1" y="167">CAN2.H</text>
<text x="165.3" y="163.2">CAN1.L</text>
<text x="135.6" y="169.5">ANALOG_BUF8</text>
<text x="135.6" y="173.4">DRIVE_HIGH</text>
<text x="162.1" y="173.4">RELAY_NO</text>
<text x="165.3" y="169.5">CAN2.L</text>
<text x="135.6" y="175.9">DRIVE_LOW</text>
<text x="135.6" y="179.7">PWM_OUT</text>
<text x="162.2" y="178.4">RELAY_NC</text>
<text x="163" y="175.9">RELAY_IN</text>
<text x="109.7" y="184.8">ITX0512SA</text>
<text x="111.6" y="182.2">PS301</text>
<text x="107.2" y="189.9">+Vin</text>
<text x="116.4" y="189.9">+Vout</text>
<text x="177.2" y="189.9">J301</text>
<text x="107.2" y="194.9">-Vin</text>
<text x="116.9" y="194.9">-Vout</text>
<text x="172.1" y="197.5" transform="rotate(-90 172.1 197.5)">5V</text>
<text x="174.6" y="197.5" transform="rotate(-90 174.6 197.5)">5V</text>
<text x="177.5" y="192.4">Raspberry_Pi_2_3</text>
<text x="98.4" y="202.6">GND</text>
<text x="126.3" y="202.6">GND</text>
<text x="152.1" y="202.6">ID_SD/GPIO0</text>
<text x="164.5" y="198.5" transform="rotate(-90 164.5 198.5)">3V3</text>
<text x="167" y="198.5" transform="rotate(-90 167 198.5)">3V3</text>
<text x="175.3" y="202.6">GPIO14/TXD</text>
<text x="274.9" y="202">CAN_Bus_Module</text>
<text x="280.5" y="199.6">U303</text>
<text x="152.1" y="205.1">ID_SC/GPIO1</text>
<text x="175.1" y="205.1">GPIO15/RXD</text>
<text x="271.5" y="206.4">Interrupt</text>
<text x="271.5" y="208.9">Serial_Clock</text>
<text x="152.1" y="210.2">SDA/GPIO2</text>
<text x="152.1" y="212.7">SCL/GPIO3</text>
<text x="173.5" y="215.3">GPIO18/PWM0</text>
<text x="179.3" y="212.7">GPIO17</text>
<text x="179.3" y="210.2">GPIO16</text>
<text x="271.5" y="214">MISO</text>
<text x="271.5" y="211.5">MOSI</text>
<text x="284.9" y="210.2">CAN_High</text>
<text x="152.1" y="220.3">GCLK1/GPIO5</text>
<text x="152.1" y="217.8">GCLK0/GPIO4</text>
<text x="173.3" y="220.3">GPIO19/MISO1</text>
<text x="271.5" y="221.6">5_VDC</text>
<text x="271.5" y="216.5">Chip_Select</text>
<text x="271.5" y="219.1">Ground</text>
<text x="285.3" y="216.5">CAN_Low</text>
<text x="152.1" y="228">~{CE1}/GPIO7</text>
<text x="152.1" y="222.9">GCLK2/GPIO6</text>
<text x="173" y="225.4">GPIO21/SCLK1</text>
<text x="173.3" y="222.9">GPIO20/MOSI1</text>
<text x="152.1" y="233">MISO0/GPIO9</text>
<text x="152.1" y="230.5">~{CE0}/GPIO8</text>
<text x="179.3" y="230.5">GPIO22</text>
<text x="179.3" y="233">GPIO23</text>
<text x="152.1" y="235.6">MOSI0/GPIO10</text>
<text x="152.1" y="238.1">SCLK0/GPIO11</text>
<text x="179.3" y="235.6">GPIO24</text>
<text x="179.3" y="238.1">GPIO25</text>
<text x="152.1" y="243.2">PWM0/GPIO12</text>
<text x="152.1" y="245.7">PWM1/GPIO13</text>
<text x="179.3" y="243.2">GPIO27</text>
<text x="179.3" y="240.7">GPIO26</text>
<text x="161.9" y="254.3" transform="rotate(-90 161.9 254.3)">GND</text>
<text x="164.5" y="254.3" transform="rotate(-90 164.5 254.3)">GND</text>
<text x="167" y="254.3" transform="rotate(-90 167 254.3)">GND</text>
<text x="169.5" y="254.3" transform="rotate(-90 169.5 254.3)">GND</text>
<text x="172.1" y="254.3" transform="rotate(-90 172.1 254.3)">GND</text>
<text x="174.6" y="254.3" transform="rotate(-90 174.6 254.3)">GND</text>
<text x="177.2" y="254.3" transform="rotate(-90 177.2 254.3)">GND</text>
<text x="179.7" y="254.3" transform="rotate(-90 179.7 254.3)">GND</text>
</g>
<g font-size="1.8" fill="#848400">
<text x="121.8" y="29.8">Speaker2+</text>
<text x="121.8" y="27.3">Speaker1+</text>
<text x="120.9" y="32.4">StartEnable</text>
<text x="121.7" y="34.9">CAN_Fault</text>
<text x="81.9" y="61.6">POT1+</text>
<text x="82.3" y="64.1">POT1-</text>
<text x="119.8" y="65.4">POT1_INPUT</text>
<text x="81.9" y="69.2">POT2+</text>
<text x="82.3" y="71.8">POT2-</text>
<text x="117.1" y="70.5">BRAKE1_INPUT</text>
<text x="119.8" y="67.9">POT2_INPUT</text>
<text x="79.2" y="76.8">BRAKE1+</text>
<text x="117.1" y="73">BRAKE2_INPUT</text>
<text x="79.7" y="79.4">BRAKE1-</text>
<text x="79.2" y="84.5">BRAKE2+</text>
<text x="79.7" y="87">BRAKE2-</text>
<text x="311.3" y="94.6">CAN_H</text>
<text x="311.3" y="97.2">CAN_L</text>
<text x="72.7" y="102.2">GLV+</text>
<text x="311.3" y="103.5">Wheel_CAN_H</text>
<text x="311.3" y="106">Wheel_CAN_L</text>
<text x="65.8" y="126.4">GND</text>
<text x="80.1" y="128.9">Wheel_CAN_S</text>
<text x="80.1" y="126.4">Wheel_GND</text>
<text x="101.7" y="126.4">Wheel_GLV</text>
<text x="61.3" y="141.6">Speaker2-</text>
<text x="61.3" y="139.1">Speaker1-</text>
<text x="59.6" y="144.1">CAN_Shield</text>
</g>
</svg>
